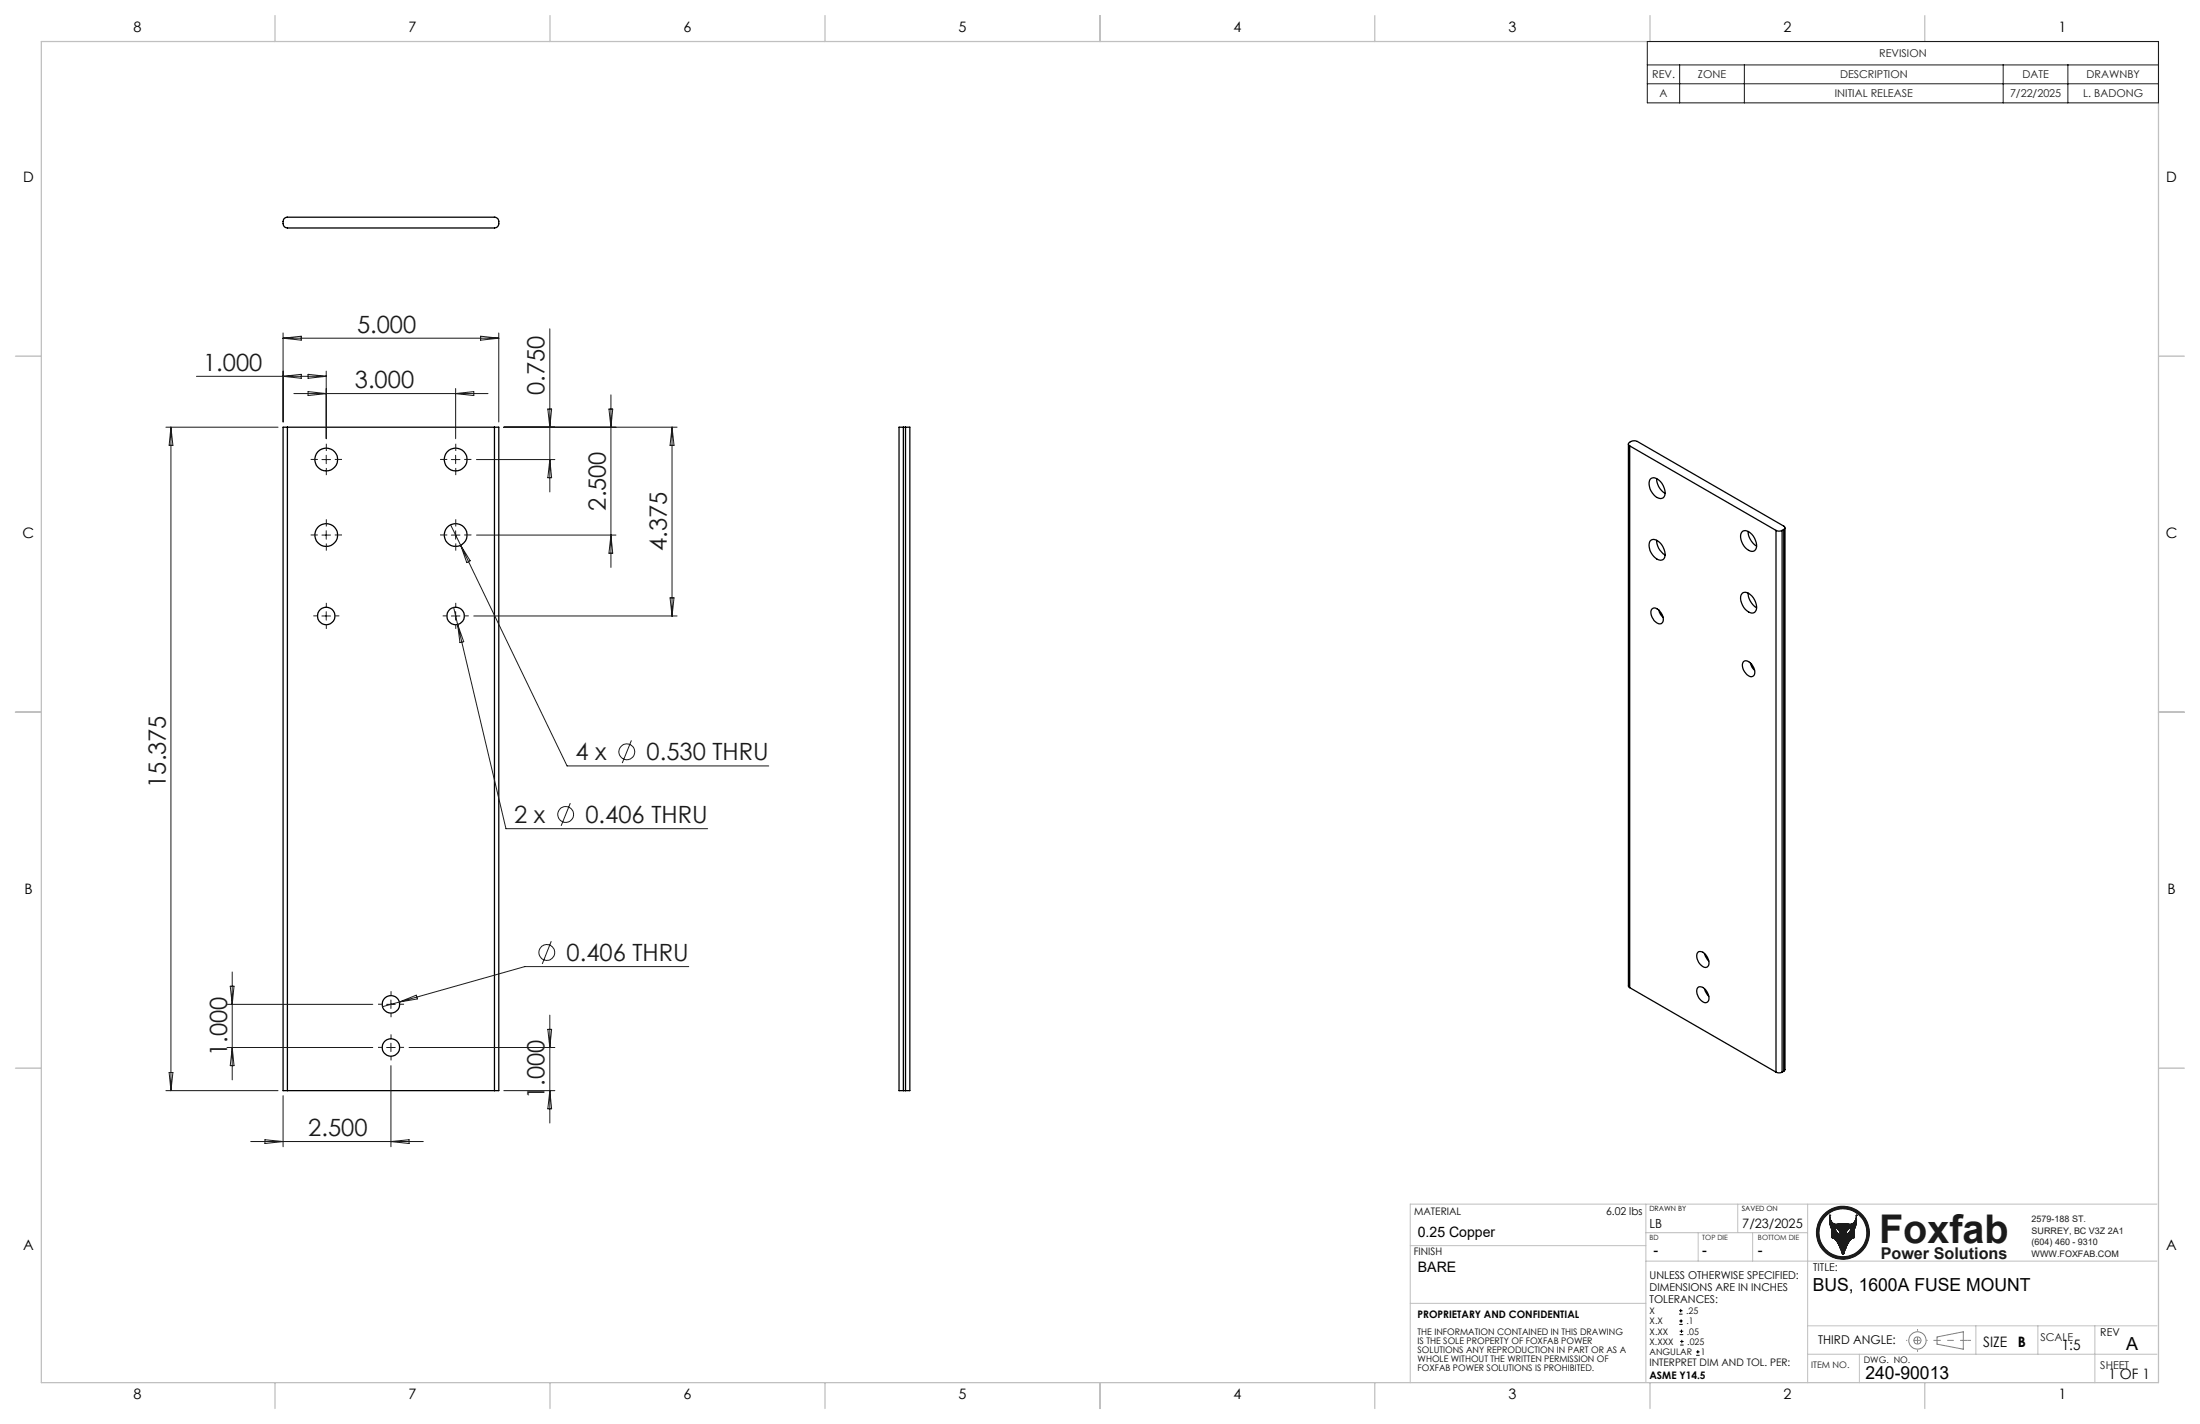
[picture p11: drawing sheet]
<svg xmlns="http://www.w3.org/2000/svg" width="432mm" height="279mm" viewBox="0 0 432 279" stroke-linecap="round" stroke-linejoin="round" font-family="sans-serif">
<g fill="none" stroke="#000" stroke-width=".25">
<path d="M55.8 42.9l.4-.3h40.8a1.08 1.08 0 0 1 .9 1.1 1.08 1.08 0 0 1-.9 1h-40.6a1.1 1.1 0 0 1-.9-.7 1.1 1.1 0 0 1 .3-1.1zM56.4 83.8h-.8v130.2h.8M56.4 83.8v130.2M56.4 83.8h40.6M97 83.8h.9v130.2h-.9M97 83.8v130.2M177.3 83.8h-.8v130.2h.8M177.3 83.8h.4M177.3 83.8v130.2M177.7 83.8h.9v130.2h-.9M177.7 83.8v130.2M319.6 87.1v106.4l.3 .3"/>
<path d="M319.9 87.5a.38 .38 0 0 1-.3-.4 .38 .38 0 0 1 .3-.3 1.51 1.51 0 0 1 1.4-.2l28.8 16.6a.35 .35 0 0 1 .2 .4 .35 .35 0 0 1-.2 .3M319.9 87.5l28.7 16.6M319.9 87.5v106.3M323.8 94.1a1.12 1.12 0 0 1 1.8 .1 3.1 3.1 0 0 1 1 3.3 1.53 1.53 0 0 1-2.3-.8l-.5-.8-.1-.8zM325.2 93.9a3.4 3.4 0 0 0 1.6 2.9M324.1 106a1.97 1.97 0 0 1 2.3 1.4l.3 .8a1.18 1.18 0 0 1-.8 1.7 2.98 2.98 0 0 1-2.1-3.7zM324.2 119.5a1.04 1.04 0 0 1 1.6 .4 1.65 1.65 0 0 1 .2 2.5 2.12 2.12 0 0 1-1.9-2.7zM325.2 106a3.4 3.4 0 0 0 1.6 2.9M325.6 119.7l.3 .9 .5 .5M342 104.2a1.94 1.94 0 0 1 2.4 1.4l.3 .9a1.08 1.08 0 0 1-.1 1.3 1.08 1.08 0 0 1-1.4 .2 3 3 0 0 1-1.4-3.5zM342 116.3a1.94 1.94 0 0 1 2.4 1.4l.3 .9a1.08 1.08 0 0 1-.1 1.3 1.08 1.08 0 0 1-1.4 .2 3 3 0 0 1-1.4-3.5zM343.1 104.3a3.6 3.6 0 0 0 1.7 2.9"/>
<path d="M343.1 116.4a3.6 3.6 0 0 0 1.7 2.9M348.6 104.1l.4 .1 .8-.1M348.6 104.1v106.3M349.8 104.1v106.3M350.1 103.9l-.3 .2M350.1 103.9v106.3M350.3 103.6v106.3l-.2 .3M342.2 129.8a1.52 1.52 0 0 1 2 1.2l.1 .4a.89 .89 0 0 1-.2 1.2 .89 .89 0 0 1-1.2-.2 2.13 2.13 0 0 1-.7-2.6zM343.5 130l.4 1 .5 .5M319.9 193.8l28.7 16.6M333.2 193.8a1.25 1.25 0 0 1 1.8 .8l.4 .7a.87 .87 0 0 1-.2 1.3 .87 .87 0 0 1-1.3-.2 2.13 2.13 0 0 1-.7-2.6zM333.2 186.9a1.25 1.25 0 0 1 1.8 .8l.4 .7a.87 .87 0 0 1-.2 1.3 .87 .87 0 0 1-1.3-.3 2.13 2.13 0 0 1-.7-2.5z"/>
<path d="M334.5 187.1l.2 .5 .7 1M334.5 194l.2 .5 .7 1M56.4 214h40.6M177.3 214h.4M348.6 210.4l.4 .1 .8-.1M350.1 210.2l-.3 .2"/>
<circle cx="64" cy="90.2" r="2.24"/>
<circle cx="89.4" cy="90.2" r="2.24"/>
<circle cx="64" cy="105" r="2.24"/>
<circle cx="89.4" cy="105" r="2.24"/>
<circle cx="64" cy="120.9" r="1.73"/>
<circle cx="89.4" cy="120.9" r="1.73"/>
<circle cx="76.7" cy="197.1" r="1.73"/>
<circle cx="76.7" cy="205.5" r="1.73"/>
</g>
<g fill="none" stroke="#191924" stroke-width=".2">
<path d="M359.1 238.4h.1M359.1 238.4a1.5 1.5 0 0 0 1.4 1.8l1.7-.1a1.36 1.36 0 0 0 1.9-.5l.2-1.2M359.1 238.4a4.4 4.4 0 0 0 .3 2.5l.2 .3v1.6M364.3 238.4h.1M364.3 238.4a4.4 4.4 0 0 1-.2 2.5l-.2 .3v1.7l-.5 .2a6.9 6.9 0 0 0-1.5 2.9M359.6 242.8v.1M359.6 242.9l.5 .2a7.5 7.5 0 0 1 1.5 2.9M360.2 240.9a1.41 1.41 0 0 1 1 1.4 1.43 1.43 0 0 1-1-1.4zM361.6 246l.2 .1M361.6 246h.1M361.7 246.1h.1M361.7 240.1v6"/>
<path d="M361.8 246.1h.1M361.9 246l-.1 .1M361.9 246h.1M362.7 241.2l.6-.3-.1 .5a1.47 1.47 0 0 1-.9 .9l.1-.7z"/>
<circle cx="361.7" cy="241.9" r="5.2"/>
<circle cx="361.7" cy="241.9" r="4.7"/>
</g>
<circle cx="361.7" cy="241.9" r="5" fill="none" stroke="#191924" stroke-width=".5"/>
<g fill="none" stroke="#808080" stroke-width=".2">
<path d="M380.2 262.3l5.1-1v3.4l-5.1-1z"/>
<circle cx="376.3" cy="263" r=".7"/>
<circle cx="376.4" cy="263" r="1.69"/>
</g>
<path d="M386.2 263h-6.7" fill="none" stroke="#808080" stroke-width=".2" stroke-dasharray="15.2 1.3 1.3 1.3" stroke-dashoffset="13.8" stroke-linecap="butt"/>
<path d="M376.4 260.8v4.4" fill="none" stroke="#808080" stroke-width=".2" stroke-dasharray="15.2 1.3 1.3 1.3" stroke-dashoffset="14.9" stroke-linecap="butt"/>
<path d="M386.2 263h.6" fill="none" stroke="#808080" stroke-width=".2" stroke-dasharray="15.2 1.3 1.3 1.3" stroke-linecap="butt"/>
<path d="M378.3 263h-4.2" fill="none" stroke="#808080" stroke-width=".2" stroke-dasharray="15.2 1.3 1.3 1.3" stroke-dashoffset="15" stroke-linecap="butt"/>
<g fill="none" stroke="#c0c0c0" stroke-width=".2">
<path d="M323 236.3v34.8M341.1 236.3v5.6M354.8 236.3v35M423.4 236.3h-146.6v35M276.8 244.4h46.2M276.8 255.7h46.2M323 247.4h100.4M323 241.9h31.8M333.3 241.9v5.5M344 241.9v5.5M354.8 265.7h68.6M354.8 260.1h68.6"/>
<path d="M364.9 265.7v5.6M387.8 260.1v5.6M400 260.1v5.6M411.2 260.1v11.2"/>
</g>
<g fill="none" stroke="#c0c0c0" stroke-width=".25">
<path d="M8.1 8.1h415.6v263.2h-415.6zM54 3.1v5M108 3.1v5M161.9 3.1v5M215.9 3.1v5M269.8 3.1v5M323.8 3.1v5M377.8 3.1v5M3 69.9h5.1M423.7 69.9h5M3 139.7h5.1M423.7 139.7h5"/>
<path d="M3 209.6h5.1M423.7 209.6h5M54 271.3v5.1M108 271.3v5.1M161.9 271.3v5.1M215.9 271.3v5.1M269.8 271.3v5.1M323.8 271.3v5.1M377.8 271.3v5.1"/>
</g>
<path d="M362.7 241.2l.6-.3a1.45 1.45 0 0 1-1 1.4l.1-.7zM359.1 238.4v1.1l.2 1.1 .3 .6v1.7a1.08 1.08 0 0 1 .9 .6l1.1 2.6 .3-.1a6.8 6.8 0 0 1 1.6-3l.4-.1v-1.7l.4-1v-1.8a1.51 1.51 0 0 1-.5 1.5 1.51 1.51 0 0 1-1.6 .2h-.9a1.41 1.41 0 0 1-2-.7zM360.2 240.9a1.41 1.41 0 0 1 1 1.4 1.45 1.45 0 0 1-1-1.4zM357 241.9a4.7 4.7 0 0 0 9.4 0 4.7 4.7 0 0 0-9.4 0zM356.5 241.9a5.2 5.2 0 0 1 10.4 0 5.2 5.2 0 0 1-10.4 0z" fill-rule="evenodd" fill="#191924"/>
<g fill="none" stroke="#191924" stroke-width=".2">
<path d="M323.3 8.1h100.4v12.1h-100.4zM323.3 12.7h100.4M323.3 16.4h100.4M329.7 12.7v7.5M342.4 12.7v7.5M393.2 12.7v7.5M405.9 12.7v7.5M38.6 73.8h25.4M55.6 65.3v17.5M55.6 66.4h42.3M55.6 66.4l3.5-.4v.7zM55.6 73.8l3.5-.4v.8z"/>
<path d="M57.7 77.2h38.1M60.5 73.4l3.5 .4-3.5 .4zM60.5 76.8l3.5 .4-3.5 .4zM64 72.8v13.3M89.4 76.2v9.9M89.4 77.2l3.6-.4v.8zM94.3 66l3.6 .4-3.6 .3zM97.9 65.3v17.5M107.9 64.5v32M119.9 77.5v33.8M32.6 83.8h22M33.5 83.8v130.2"/>
<path d="M33.5 83.8l.4 3.6h-.7zM63.2 90.2h1.7M64 89.3v1.7M88.6 90.2h1.7M89.4 89.3v1.7M93.5 90.2h15.4M98.9 83.8h34M107.5 80.3h.8l-.4 3.5zM107.9 90.2l.4 3.5h-.8zM119.5 80.3h.8l-.4 3.5zM131.9 83.8l.4 3.6h-.8zM131.9 83.8v37.1"/>
<path d="M63.2 105h1.7M64 104.1v1.7M88.4 103l2 4M88.6 105h1.7M89 119.2l.8 3.3M89.4 104.1v1.7M90.4 107l20.9 43.3h39.6M90.4 107l1.9 3-.7 .4zM93.5 105h27.4M119.9 105l.4 3.5h-.8zM131.5 117.3h.8l-.4 3.6zM63.2 120.9h1.7"/>
<path d="M64 120v1.7M88.6 120.9h1.7M89.4 120v1.7M89.8 122.5l9.5 40.1h39.6M89.8 122.5l1.2 3.4-.7 .2zM93 120.9h39.9M111.9 157.6l-1.8 4.4M123.9 145.3l-1.8 4.4M44.6 197.1h28.6M45.2 193.5h.7l-.3 3.6zM45.6 190.7v21.2M75.9 197.1h1.7"/>
<path d="M76.7 196.2v1.7M78.4 196.6l-3.3 .9M78.4 196.6l3.3-1.3 .2 .7zM107.9 199.2v21.1M108.2 184.7l-1.8 4.4M135.2 189.7h-32.2l-24.6 6.9M32.6 214h22M33.2 210.4h.7l-.4 3.6zM44.6 205.5h28.6M45.6 205.5l.3 3.6h-.7zM55.6 215v10M75.9 205.5h1.7"/>
<path d="M76.7 204.7v1.6M76.7 209.1v15.9M80.3 205.5h28.6M98.9 214h10M107.5 202h.8l-.4 3.5zM107.9 214l.4 3.6h-.8zM49.2 224h33.9M52 223.6l3.6 .4-3.6 .4zM76.7 224l3.6-.4v.8z"/>
<circle cx="111" cy="159.8" r="1.55"/>
<circle cx="123" cy="147.5" r="1.56"/>
<circle cx="107.3" cy="186.9" r="1.55"/>
</g>
<g fill="none" stroke="#000" stroke-width=".2">
<path d="M329.6 257.8h.6M329.6 257.2h.6M329.6 259.9h.7M329.6 259.2h.7M329.9 256.8v.7M330 258.9v.6M329.7 261.9h.7M329.7 261.2h.7M329.8 263.9h.6M329.8 263.2h.6M330 260.9v.6M330.1 262.9v.7"/>
<path d="M332.9 265.9h.7M332.9 265.3h.7M333.2 264.9v.7"/>
</g>
<g fill="none" stroke="#191924" stroke-width=".2" stroke-dasharray="15.2 1.3 1.3 1.3" stroke-linecap="butt">
<path d="M62.4 90.1h-1.4M64 88.5v-1.4M64 91.8v1.4M65.7 90.1h1.4M87.8 90.1h-1.4M89.4 88.5v-1.4M89.4 91.8v1.4M91.1 90.1h1.4M62.4 105h-1.4M64 103.3v-1.4M64 106.6v1.4M64 119.2v-.9"/>
<path d="M65.7 105h1.4M87.8 105h-1.4M89.4 103.3v-1.4M89.4 106.6v1.4M89.4 119.2v-.9M91.1 105h1.4M62.4 120.8h-.9M64 122.5v.9M65.7 120.8h.9M87.8 120.8h-.9M89.4 122.5v.9M91.1 120.8h.9"/>
<path d="M75.1 197h-.9M76.7 195.4v-.9M76.7 198.7v.9M78.4 197h.9M75.1 205.5h-.9M76.7 203.8v-.8M76.7 207.2v.9M78.4 205.5h.9"/>
</g>
<text font-size="7.8" fill="#191924" x="368.8" y="243.9">Foxfab</text>
<g font-size="4.7" fill="#191924">
<text x="70.1" y="65.3">5.000</text>
<text x="39.9" y="72.8">1.000</text>
<text x="69.7" y="76.2">3.000</text>
<text x="106.9" y="77.4" transform="rotate(-90 106.9 77.4)">0.750</text>
<text x="118.9" y="100.2" transform="rotate(-90 118.9 100.2)">2.500</text>
<text x="130.9" y="108.1" transform="rotate(-90 130.9 108.1)">4.375</text>
<text x="112.9" y="149.2">4 x</text>
<text x="126.9" y="149.2">0.530 THRU</text>
<text x="32.6" y="154.6" transform="rotate(-90 32.6 154.6)">15.375</text>
<text x="100.9" y="161.5">2 x</text>
<text x="114.9" y="161.5">0.406 THRU</text>
<text x="111.2" y="188.6">0.406 THRU</text>
<text x="44.6" y="207.1" transform="rotate(-90 44.6 207.1)">1.000</text>
<text x="106.9" y="215.7" transform="rotate(-90 106.9 215.7)">1.000</text>
<text x="60.5" y="223">2.500</text>
</g>
<g font-size="3.5">
<text x="355.8" y="253.4">BUS, 1600A FUSE MOUNT</text>
<text x="417.3" y="264.9">A</text>
<text x="366.1" y="270.6">240-90013</text>
</g>
<text font-size="3.2" fill="#191924" x="369.1" y="247.1">Power Solutions</text>
<g font-size="2.8">
<text x="26.2" y="6.3">8</text>
<text x="80.2" y="6.3">7</text>
<text x="134.2" y="6.3">6</text>
<text x="188.1" y="6.3">5</text>
<text x="242.1" y="6.3">4</text>
<text x="296.1" y="6.3">3</text>
<text x="350.1" y="6.3">2</text>
<text x="404" y="6.3">1</text>
<text x="4.5" y="35.6">D</text>
<text x="425.2" y="35.6">D</text>
<text x="4.4" y="105.5">C</text>
<text x="425.1" y="105.5">C</text>
<text x="4.8" y="175.3">B</text>
<text x="425.4" y="175.3">B</text>
<text x="4.5" y="245.2">A</text>
<text x="278.3" y="242.8">0.25 Copper</text>
<text x="425.2" y="245.2">A</text>
<text x="278.3" y="249.6">BARE</text>
<text x="324.6" y="246.3">-</text>
<text x="334.1" y="246.3">-</text>
<text x="345" y="246.3">-</text>
<text x="389.2" y="264.3">SIZE</text>
<text x="396" y="264.3">B</text>
<text x="404.7" y="265">1:5</text>
<text x="26.2" y="274.5">8</text>
<text x="80.2" y="274.5">7</text>
<text x="134.2" y="274.5">6</text>
<text x="188.1" y="274.5">5</text>
<text x="242.1" y="274.5">4</text>
<text x="296.1" y="274.5">3</text>
<text x="350.1" y="274.5">2</text>
<text x="404" y="274.5">1</text>
<text x="413.8" y="270.6">1 OF 1</text>
</g>
<g font-size="2.5">
<text x="323.8" y="240.9">LB</text>
<text x="342" y="240.9">7/23/2025</text>
</g>
<text font-size="2.4" x="356.9" y="263.8">THIRD ANGLE:</text>
<g font-size="2.1" fill="#191924">
<text x="368.8" y="11.2">REVISION</text>
<text x="324.3" y="15.4">REV.</text>
<text x="333.3" y="15.4">ZONE</text>
<text x="361.1" y="15.4">DESCRIPTION</text>
<text x="397" y="15.4">DATE</text>
<text x="409.5" y="15.4">DRAWNBY</text>
<text x="325.7" y="19.1">A</text>
<text x="360.1" y="19.1">INITIAL RELEASE</text>
<text x="394.5" y="19.1">7/22/2025</text>
<text x="408.9" y="19.1">L. BADONG</text>
<text x="400.5" y="263.1">SCALE</text>
<text x="412.2" y="268.7">SHEET</text>
</g>
<g font-size="2.1">
<text x="315.2" y="238.3">6.02 lbs</text>
<text x="323.8" y="251">UNLESS OTHERWISE SPECIFIED:</text>
<text x="355.9" y="249.5">TITLE:</text>
<text x="323.8" y="253.4">DIMENSIONS ARE IN INCHES</text>
<text x="323.8" y="255.7">TOLERANCES:</text>
<text x="412.2" y="262.1">REV</text>
</g>
<g font-size="2">
<text x="277.6" y="238.3">MATERIAL</text>
<text x="277.5" y="246.3">FINISH</text>
<text x="278.2" y="258.5">PROPRIETARY AND CONFIDENTIAL</text>
<text x="323.7" y="268.1">INTERPRET DIM AND TOL. PER:</text>
<text x="323.7" y="270.6">ASME Y14.5</text>
</g>
<g font-size="1.8" fill="#191924">
<text x="398.7" y="239.8">2579-188 ST.</text>
<text x="398.7" y="242.1">SURREY, BC V3Z 2A1</text>
<text x="398.7" y="244.3">(604) 460 - 9310</text>
<text x="398.7" y="246.6">WWW.FOXFAB.COM</text>
<text x="355.5" y="268.4">ITEM NO.</text>
</g>
<g font-size="1.8">
<text x="323.8" y="257.8">X</text>
<text x="331" y="257.8">.25</text>
<text x="278.2" y="261.9">THE INFORMATION CONTAINED IN THIS DRAWING</text>
<text x="278.2" y="263.6">IS THE SOLE PROPERTY OF FOXFAB POWER</text>
<text x="323.8" y="259.8">X.X</text>
<text x="323.8" y="263.9">X.XXX</text>
<text x="323.8" y="261.9">X.XX</text>
<text x="331" y="259.8">.1</text>
<text x="331.1" y="261.9">.05</text>
<text x="331.2" y="263.9">.025</text>
<text x="278.2" y="265.4">SOLUTIONS ANY REPRODUCTION IN PART OR AS A</text>
<text x="278.2" y="267.2">WHOLE WITHOUT THE WRITTEN PERMISSION OF</text>
<text x="278.2" y="268.9">FOXFAB POWER SOLUTIONS IS PROHIBITED.</text>
<text x="323.8" y="265.9">ANGULAR</text>
<text x="333.8" y="265.9">1</text>
<text x="365.8" y="267.4">DWG. NO.</text>
</g>
<g font-size="1.4">
<text x="323.7" y="237.6">DRAWN BY</text>
<text x="341.8" y="237.6">SAVED ON</text>
</g>
<g font-size="1.4" fill="#191924">
<text x="323.8" y="243.4">BD</text>
<text x="334.1" y="243.4">TOP DIE</text>
<text x="345" y="243.4">BOTTOM DIE</text>
</g>
</svg>
